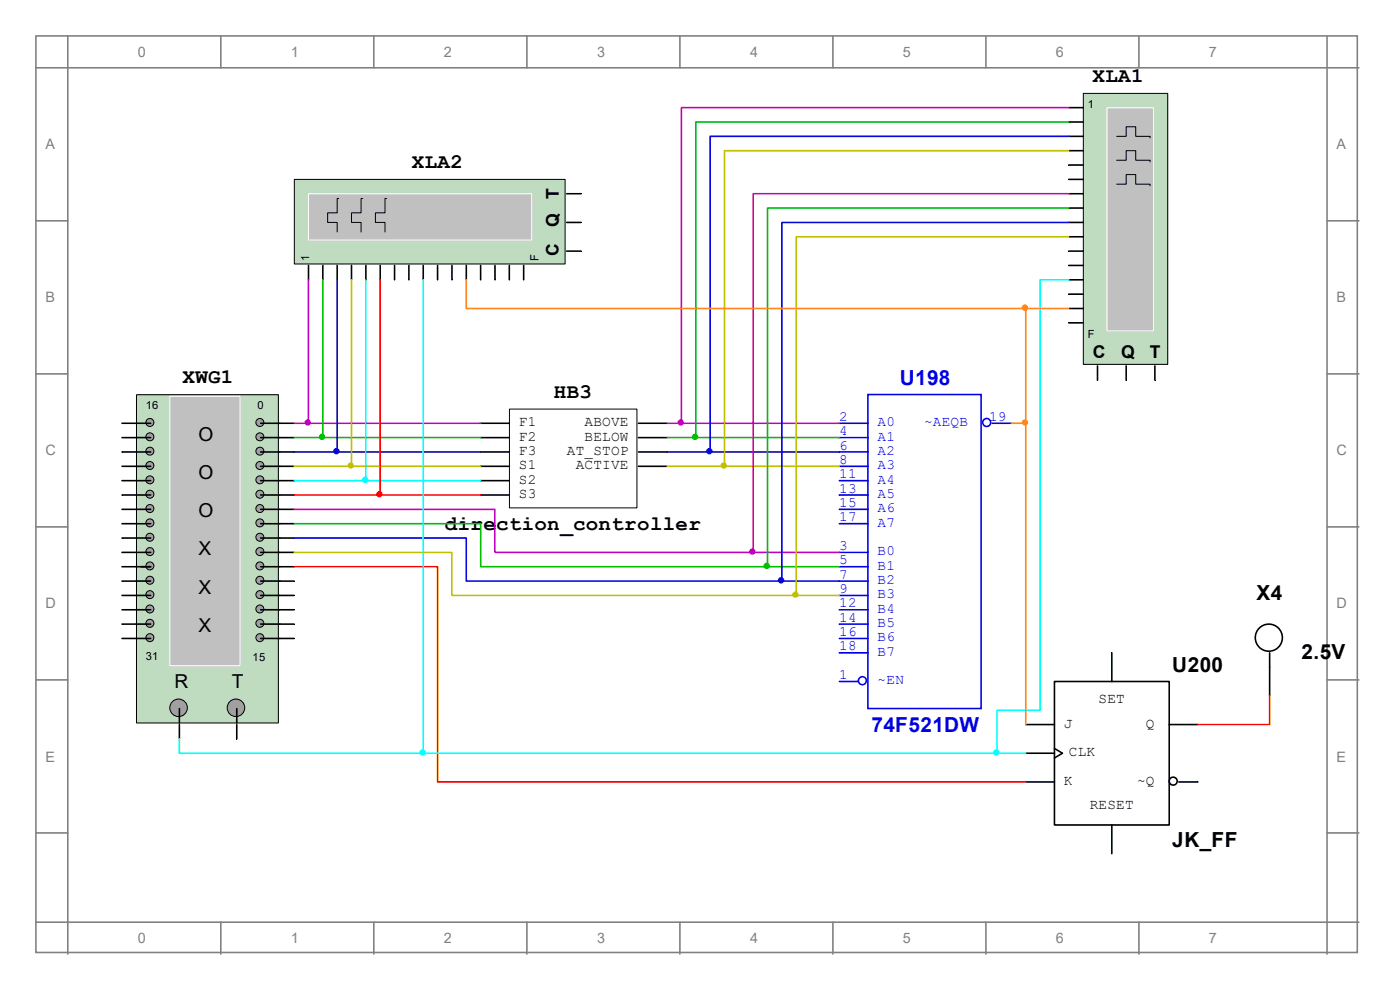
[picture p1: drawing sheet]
<svg xmlns="http://www.w3.org/2000/svg" width="297mm" height="210mm" viewBox="0 0 297 210" stroke-linecap="round" stroke-linejoin="round" font-family="sans-serif">
<g fill="none" stroke="#808080" stroke-width=".34">
<path d="M7.6 7.6h280.4v194.5h-280.4zM7.6 14.4h280.7M14.4 7.6v194.8M46.8 7.6v6.8M79.3 7.6v6.8M111.8 7.6v6.8M144.2 7.6v6.8M176.7 7.6v6.8M209.2 7.6v6.8M241.6 7.6v6.8M281.5 7.6v194.8M7.6 46.8h6.8"/>
<path d="M281.5 46.8h6.8M7.6 79.3h6.8M281.5 79.3h6.8M7.6 111.8h6.8M281.5 111.8h6.8M7.6 144.2h6.8M281.5 144.2h6.8M7.6 176.7h6.8M281.5 176.7h6.8M7.6 195.6h280.7M46.8 195.6v6.8M79.3 195.6v6.8"/>
<path d="M111.8 195.6v6.8M144.2 195.6v6.8M176.7 195.6v6.8M209.2 195.6v6.8M241.6 195.6v6.8"/>
</g>
<path d="M108.1 86.8h27v20.9h-27z" fill="none" stroke="#000" stroke-width=".21"/>
<path d="M102 89.8h6.1M102 92.8h6.1M102 95.9h6.1M102 98.9h6.1M135.4 89.8h6.1M135.4 92.8h6.1M135.4 95.9h6.1M135.4 98.9h6.1M102 102h6.1M102 105h6.1" fill="none" stroke="#000" stroke-width=".34"/>
<path d="M29 83.8h30.1v69.6h-30.1z" fill="#c0dcc0"/>
<path d="M29 83.7h30.1v69.7h-30.1z" fill="none" stroke="#000" stroke-width=".21"/>
<g fill="#a0a0a4" stroke="#000" stroke-width=".21">
<circle cx="31.8" cy="89.6" r=".85"/>
<circle cx="31.8" cy="92.7" r=".85"/>
<circle cx="31.8" cy="95.7" r=".85"/>
<circle cx="31.8" cy="98.8" r=".85"/>
<circle cx="31.8" cy="101.8" r=".85"/>
<circle cx="31.8" cy="104.8" r=".85"/>
<circle cx="31.8" cy="107.9" r=".85"/>
<circle cx="31.8" cy="110.9" r=".85"/>
<circle cx="31.8" cy="114" r=".85"/>
<circle cx="31.8" cy="117" r=".85"/>
<circle cx="31.8" cy="120.1" r=".85"/>
<circle cx="31.8" cy="123.1" r=".85"/>
<circle cx="31.8" cy="126.1" r=".85"/>
<circle cx="31.8" cy="129.2" r=".85"/>
<circle cx="31.8" cy="132.2" r=".85"/>
<circle cx="31.8" cy="135.3" r=".85"/>
<circle cx="55.1" cy="89.6" r=".85"/>
<circle cx="55.1" cy="92.7" r=".85"/>
<circle cx="55.1" cy="95.7" r=".85"/>
<circle cx="55.1" cy="98.8" r=".85"/>
<circle cx="55.1" cy="101.8" r=".85"/>
<circle cx="55.1" cy="104.8" r=".85"/>
<circle cx="55.1" cy="107.9" r=".85"/>
<circle cx="55.1" cy="110.9" r=".85"/>
<circle cx="55.1" cy="114" r=".85"/>
<circle cx="55.1" cy="117" r=".85"/>
<circle cx="55.1" cy="120.1" r=".85"/>
<circle cx="55.1" cy="123.1" r=".85"/>
<circle cx="55.1" cy="126.1" r=".85"/>
<circle cx="55.1" cy="129.2" r=".85"/>
<circle cx="55.1" cy="132.2" r=".85"/>
<circle cx="55.1" cy="135.3" r=".85"/>
</g>
<path d="M36.1 84.1h14.8v57.1h-14.8z" fill="#c0c0c0"/>
<path d="M36 84.1h14.9v57.1h-14.9z" fill="none" stroke="#fff" stroke-width=".21"/>
<g fill="none" stroke="#000" stroke-width=".34">
<path d="M28.9 89.8h3.1M28.9 92.8h3.1M28.9 95.9h3.1M28.9 98.9h3.1M55.3 89.8h4.1M55.3 92.8h4.1M55.3 95.9h4.1M55.3 98.9h4.1M28.9 102h3.1M28.9 105h3.1M28.9 108.1h3.1M28.9 111.1h3.1"/>
<path d="M28.9 114.1h3.1M28.9 117.2h3.1M55.3 102h4.1M55.3 105h4.1M55.3 108.1h4.1M55.3 111.1h4.1M55.3 114.1h4.1M55.3 117.2h4.1M28.9 120.2h3.1M28.9 135.4h3.1M28.9 123.3h3.1M28.9 126.3h3.1"/>
<path d="M28.9 129.4h3.1M28.9 132.4h3.1M55.3 120.2h4.1M55.3 135.4h4.1M55.3 123.3h4.1M55.3 126.3h4.1M55.3 129.4h4.1M55.3 132.4h4.1"/>
</g>
<g fill="#a0a0a4" stroke="#000" stroke-width=".21">
<circle cx="37.9" cy="150.2" r="1.86"/>
<circle cx="50.1" cy="150.2" r="1.86"/>
</g>
<g fill="none" stroke="#000" stroke-width=".34">
<path d="M25.9 89.8h3M25.9 92.8h3M25.9 95.9h3M25.9 98.9h3M59.4 89.8h3M59.4 92.8h3M59.4 95.9h3M59.4 98.9h3M25.9 102h3M25.9 105h3M25.9 108.1h3M25.9 111.1h3"/>
<path d="M25.9 114.1h3M25.9 117.2h3M59.4 102h3M59.4 105h3M59.4 108.1h3M59.4 111.1h3M59.4 114.1h3M59.4 117.2h3M25.9 120.2h3M25.9 123.3h3M25.9 126.3h3M25.9 129.4h3"/>
<path d="M25.9 132.4h3M25.9 135.4h3M59.4 120.2h3M59.4 123.3h3M59.4 126.3h3M59.4 129.4h3M59.4 132.4h3M59.4 135.4h3M38.1 150.3v3.1M38.1 153.7v3M50.2 150.3v3.1M50.2 153.7v3"/>
</g>
<path d="M184.1 83.7h24v66.6h-24z" fill="none" stroke="#00f" stroke-width=".34"/>
<path d="M178.1 89.8h6" fill="none" stroke="#00f" stroke-width=".34"/>
<path d="M178.1 92.8h6" fill="none" stroke="#00f" stroke-width=".34"/>
<path d="M178.1 95.9h6" fill="none" stroke="#00f" stroke-width=".34"/>
<path d="M178.1 102h6" fill="none" stroke="#00f" stroke-width=".34"/>
<path d="M178.1 98.9h6" fill="none" stroke="#00f" stroke-width=".34"/>
<path d="M178.1 105h6" fill="none" stroke="#00f" stroke-width=".34"/>
<path d="M178.1 108.1h6" fill="none" stroke="#00f" stroke-width=".34"/>
<path d="M178.1 111.1h6" fill="none" stroke="#00f" stroke-width=".34"/>
<path d="M178.1 117.2h6" fill="none" stroke="#00f" stroke-width=".34"/>
<path d="M178.1 120.2h6" fill="none" stroke="#00f" stroke-width=".34"/>
<path d="M178.1 135.4h6" fill="none" stroke="#00f" stroke-width=".34"/>
<path d="M178.1 123.3h6" fill="none" stroke="#00f" stroke-width=".34"/>
<path d="M178.1 132.4h6" fill="none" stroke="#00f" stroke-width=".34"/>
<path d="M178.1 138.5h6" fill="none" stroke="#00f" stroke-width=".34"/>
<path d="M178.1 126.3h6" fill="none" stroke="#00f" stroke-width=".34"/>
<path d="M178.1 129.4h6" fill="none" stroke="#00f" stroke-width=".34"/>
<g fill="none" stroke="#00f" stroke-width=".34">
<path d="M178.1 144.6h4"/>
<circle cx="183" cy="144.4" r=".85"/>
</g>
<g fill="none" stroke="#00f" stroke-width=".34">
<path d="M210.5 89.8h4.1"/>
<circle cx="209.3" cy="89.6" r=".85"/>
</g>
<g fill="none" stroke="#000" stroke-width=".34">
<path d="M235.9 138.5v6.1M269.4 138.5v9.1M217.6 153.7h6.1M217.6 159.8h6.1M223.7 144.6h24.3v30.4h-24.3zM223.7 158.8l1.7 1-1.7 1M248 153.7h6.1M217.6 165.9h6.1M235.9 175v6.1M250.1 165.9h4"/>
<circle cx="269.2" cy="135.3" r="2.87"/>
<circle cx="248.9" cy="165.7" r=".85"/>
</g>
<path d="M269.4 147.6v6.1h-15.3" fill="none" stroke="#f00" stroke-width=".34"/>
<path d="M229.9 19.9h17.8v57.4h-17.8z" fill="#c0dcc0"/>
<path d="M229.8 19.8h17.9v57.5h-17.9z" fill="none" stroke="#000" stroke-width=".21"/>
<path d="M234.9 22.9h9.8v47.3h-9.8z" fill="#c0c0c0"/>
<path d="M234.9 22.9h9.8v47.3h-9.8z" fill="none" stroke="#fff" stroke-width=".21"/>
<path d="M236.9 28.9h2v-2h2v2h3.1v.4M236.9 34h2v-2h2v2h3.1v.3M236.9 39.1h2v-2.1h2v2.1h3.1v.3" fill="none" stroke="#000" stroke-width=".21"/>
<g fill="none" stroke="#000" stroke-width=".34">
<path d="M226.7 22.8h3.1M226.7 25.9h3.1M226.7 28.9h3.1M226.7 32h3.1M226.7 35h3.1M226.7 38.1h3.1M226.7 41.1h3.1M226.7 44.1h3.1M226.7 47.2h3.1M226.7 50.2h3.1M226.7 53.3h3.1M226.7 56.3h3.1"/>
<path d="M226.7 59.4h3.1M226.7 62.4h3.1M226.7 65.4h3.1M226.7 68.5h3.1M232.8 77.6v3.1M238.9 77.6v3.1M245 77.6v3.1"/>
</g>
<path d="M62.4 120.2h30.4v45.7h124.8" fill="none" stroke="#f00" stroke-width=".34"/>
<g fill="#c000c0" stroke="#c000c0" stroke-width=".34">
<circle cx="144.4" cy="89.6" r=".51"/>
<circle cx="159.6" cy="117" r=".51"/>
</g>
<path d="M226.7 22.8h-82.1v67M226.7 41.1h-66.9v76.1M141.5 89.8h36.6M62.4 108.1h42.6v9.1h54.8M159.8 117.2h18.3" fill="none" stroke="#c000c0" stroke-width=".34"/>
<g fill="#00c000" stroke="#00c000" stroke-width=".34">
<circle cx="147.4" cy="92.7" r=".51"/>
<circle cx="162.7" cy="120.1" r=".51"/>
</g>
<path d="M226.7 25.9h-79.1v66.9M226.7 44.1h-63.9v76.1M141.5 92.8h36.6M62.4 111.1h39.6v9.1h60.8M162.8 120.2h15.3" fill="none" stroke="#00c000" stroke-width=".34"/>
<g fill="#0000c0" stroke="#0000c0" stroke-width=".34">
<circle cx="150.5" cy="95.7" r=".51"/>
<circle cx="165.7" cy="123.1" r=".51"/>
</g>
<path d="M226.7 28.9h-76v67M226.7 47.2h-60.8v76.1M141.5 95.9h36.6M62.4 114.1h36.5v9.2h67M165.9 123.3h12.2" fill="none" stroke="#0000c0" stroke-width=".34"/>
<g fill="#c0c000" stroke="#c0c000" stroke-width=".34">
<circle cx="153.5" cy="98.8" r=".51"/>
<circle cx="168.8" cy="126.1" r=".51"/>
</g>
<path d="M226.7 32h-73v66.9M226.7 50.2h-57.8v76.1M141.5 98.9h36.6M62.4 117.2h33.5v9.1h73M168.9 126.3h9.2" fill="none" stroke="#c0c000" stroke-width=".34"/>
<circle cx="211.4" cy="159.6" r=".51" fill="#0ff" stroke="#0ff" stroke-width=".34"/>
<path d="M226.7 59.4h-6v91.3h-9.2v9.1h6.1" fill="none" stroke="#0ff" stroke-width=".34"/>
<circle cx="217.4" cy="89.6" r=".51" fill="#ff8000" stroke="#ff8000" stroke-width=".34"/>
<path d="M214.6 89.8h3v63.9" fill="none" stroke="#ff8000" stroke-width=".34"/>
<path d="M62.5 38.1h57.4v17.9h-57.4z" fill="#c0dcc0"/>
<path d="M62.4 38.1h57.5v17.9h-57.5z" fill="none" stroke="#000" stroke-width=".21"/>
<path d="M65.5 41.1h47.3v9.8h-47.3z" fill="#c0c0c0"/>
<path d="M65.4 41.1h47.4v9.8h-47.4z" fill="none" stroke="#fff" stroke-width=".21"/>
<path d="M71.9 42.1h-.4v3.1h-2v2h2v2M76.9 42.1h-.3v3.1h-2v2h2v2M82 42.1h-.3v3.1h-2.1v2h2.1v2" fill="none" stroke="#000" stroke-width=".21"/>
<g fill="none" stroke="#000" stroke-width=".34">
<path d="M65.4 56.3v3.1M68.5 56.3v3.1M71.5 56.3v3.1M74.6 56.3v3.1M77.6 56.3v3.1M80.7 56.3v3.1M83.7 56.3v3.1M86.7 56.3v3.1M89.8 56.3v3.1M92.8 56.3v3.1M95.9 56.3v3.1M98.9 56.3v3.1"/>
<path d="M102 56.3v3.1M105 56.3v3.1M108.1 56.3v3.1M111.1 56.3v3.1M120.2 53.3h3.1M120.2 47.2h3.1M120.2 41.1h3.1"/>
</g>
<circle cx="65.3" cy="89.6" r=".51" fill="#c000c0" stroke="#c000c0" stroke-width=".34"/>
<path d="M65.4 59.4v30.4M62.4 89.8h39.6" fill="none" stroke="#c000c0" stroke-width=".34"/>
<circle cx="68.3" cy="92.7" r=".51" fill="#00c000" stroke="#00c000" stroke-width=".34"/>
<path d="M68.5 59.4v33.4M62.4 92.8h39.6" fill="none" stroke="#00c000" stroke-width=".34"/>
<circle cx="71.4" cy="95.7" r=".51" fill="#0000c0" stroke="#0000c0" stroke-width=".34"/>
<path d="M71.5 59.4v36.5M62.4 95.9h39.6" fill="none" stroke="#0000c0" stroke-width=".34"/>
<circle cx="74.4" cy="98.8" r=".51" fill="#c0c000" stroke="#c0c000" stroke-width=".34"/>
<path d="M74.6 59.4v39.5M62.4 98.9h39.6" fill="none" stroke="#c0c000" stroke-width=".34"/>
<circle cx="77.4" cy="101.8" r=".51" fill="#00c0c0" stroke="#00c0c0" stroke-width=".34"/>
<path d="M77.6 59.4v42.6M62.4 102h39.6" fill="none" stroke="#00c0c0" stroke-width=".34"/>
<circle cx="80.5" cy="104.8" r=".51" fill="#f00" stroke="#f00" stroke-width=".34"/>
<path d="M80.7 59.4v45.6M62.4 105h39.6" fill="none" stroke="#f00" stroke-width=".34"/>
<circle cx="89.6" cy="159.6" r=".51" fill="#0ff" stroke="#0ff" stroke-width=".34"/>
<path d="M89.8 59.4v100.4M38.1 156.7v3.1h51.7M89.8 159.8h121.7" fill="none" stroke="#0ff" stroke-width=".34"/>
<circle cx="217.4" cy="65.3" r=".51" fill="#ff8000" stroke="#ff8000" stroke-width=".34"/>
<path d="M98.9 59.4v6h118.7M217.6 65.4h9.1M217.6 65.4v24.4" fill="none" stroke="#ff8000" stroke-width=".34"/>
<g font-size="4.4">
<text x="231.8" y="17.4">XLA1</text>
<text x="87.4" y="35.6">XLA2</text>
<text x="38.7" y="81.3">XWG1</text>
<text x="117.5" y="84.3">HB3</text>
<text x="94.4" y="112.4">direction_controller</text>
<text x="266.6" y="127.3">X4</text>
<text x="248.7" y="142.5">U200</text>
<text x="276.1" y="139.7">2.5V</text>
<text x="248.7" y="179.7">JK_FF</text>
</g>
<g font-size="4.4" fill="#00f">
<text x="190.9" y="81.6">U198</text>
<text x="184.9" y="155.3">74F521DW</text>
</g>
<g font-size="4.1">
<text x="42.1" y="93.5">O</text>
<text x="42.1" y="101.6">O</text>
<text x="42.1" y="109.7">O</text>
<text x="42.1" y="117.8">X</text>
<text x="42.1" y="125.9">X</text>
<text x="42.1" y="134.1">X</text>
<text x="37" y="145.9">R</text>
<text x="49.2" y="145.9">T</text>
</g>
<g font-size="3.7">
<text x="118.5" y="42.1" transform="rotate(-90 118.5 42.1)">T</text>
<text x="118.5" y="48.2" transform="rotate(-90 118.5 48.2)">Q</text>
<text x="118.5" y="54.3" transform="rotate(-90 118.5 54.3)">C</text>
<text x="231.8" y="75.9">C</text>
<text x="237.9" y="75.9">Q</text>
<text x="244" y="75.9">T</text>
</g>
<g font-size="3" fill="#808080">
<text x="29.2" y="12.1">0</text>
<text x="61.7" y="12.1">1</text>
<text x="94.2" y="12.1">2</text>
<text x="126.7" y="12.1">3</text>
<text x="159.1" y="12.1">4</text>
<text x="191.5" y="12.1">5</text>
<text x="224" y="12.1">6</text>
<text x="256.5" y="12.1">7</text>
<text x="9.7" y="31.7">A</text>
<text x="283.5" y="31.7">A</text>
<text x="9.7" y="64.1">B</text>
<text x="283.5" y="64.1">B</text>
<text x="9.7" y="96.6">C</text>
<text x="283.5" y="96.6">C</text>
<text x="9.7" y="129.1">D</text>
<text x="283.5" y="129.1">D</text>
<text x="9.7" y="161.5">E</text>
<text x="283.5" y="161.5">E</text>
<text x="29.2" y="200.1">0</text>
<text x="61.7" y="200.1">1</text>
<text x="94.2" y="200.1">2</text>
<text x="126.7" y="200.1">3</text>
<text x="159.1" y="200.1">4</text>
<text x="191.5" y="200.1">5</text>
<text x="224" y="200.1">6</text>
<text x="256.5" y="200.1">7</text>
</g>
<g font-size="3" fill="#00f">
<text x="178.1" y="89.3">2</text>
<text x="209.8" y="89.3">19</text>
<text x="178.1" y="92.3">4</text>
<text x="178.1" y="95.4">6</text>
<text x="186.2" y="90.4">A0</text>
<text x="186.2" y="93.5">A1</text>
<text x="196" y="90.4">~AEQB</text>
<text x="178.1" y="101.5">11</text>
<text x="178.1" y="98.4">8</text>
<text x="186.2" y="96.5">A2</text>
<text x="186.2" y="99.6">A3</text>
<text x="178.1" y="104.5">13</text>
<text x="178.1" y="107.5">15</text>
<text x="186.2" y="102.6">A4</text>
<text x="186.2" y="105.6">A5</text>
<text x="178.1" y="110.6">17</text>
<text x="186.2" y="108.7">A6</text>
<text x="186.2" y="111.7">A7</text>
<text x="178.1" y="116.7">3</text>
<text x="178.1" y="119.7">5</text>
<text x="186.2" y="117.8">B0</text>
<text x="178.1" y="122.8">7</text>
<text x="178.1" y="125.8">9</text>
<text x="186.2" y="120.9">B1</text>
<text x="186.2" y="123.9">B2</text>
<text x="178.1" y="131.9">14</text>
<text x="178.1" y="128.9">12</text>
<text x="186.2" y="127">B3</text>
<text x="186.2" y="130">B4</text>
<text x="178.1" y="135">16</text>
<text x="178.1" y="138">18</text>
<text x="186.2" y="136.1">B6</text>
<text x="186.2" y="133">B5</text>
<text x="186.2" y="139.1">B7</text>
<text x="178.1" y="144.1">1</text>
<text x="186.2" y="145.2">~EN</text>
</g>
<g font-size="3">
<text x="110.1" y="90.4">F1</text>
<text x="110.1" y="93.5">F2</text>
<text x="124" y="90.4">ABOVE</text>
<text x="124" y="93.5">BELOW</text>
<text x="110.1" y="96.5">F3</text>
<text x="110.1" y="99.6">S1</text>
<text x="120.2" y="96.5">AT_STOP</text>
<text x="122.1" y="99.6">ACTIVE</text>
<text x="110.1" y="102.6">S2</text>
<text x="110.1" y="105.6">S3</text>
<text x="233" y="149.1">SET</text>
<text x="225.7" y="154.3">J</text>
<text x="243.1" y="154.3">Q</text>
<text x="226.7" y="160.4">CLK</text>
<text x="225.7" y="166.5">K</text>
<text x="241.3" y="166.5">~Q</text>
<text x="231.2" y="171.7">RESET</text>
</g>
<g font-size="2.4">
<text x="230.8" y="23">1</text>
<text x="65.6" y="55.3" transform="rotate(-90 65.6 55.3)">1</text>
<text x="114.3" y="55.3" transform="rotate(-90 114.3 55.3)">F</text>
<text x="230.8" y="71.7">F</text>
<text x="30.9" y="86.9">16</text>
<text x="54.6" y="86.9">0</text>
<text x="30.9" y="140">31</text>
<text x="53.6" y="140.3">15</text>
</g>
</svg>
